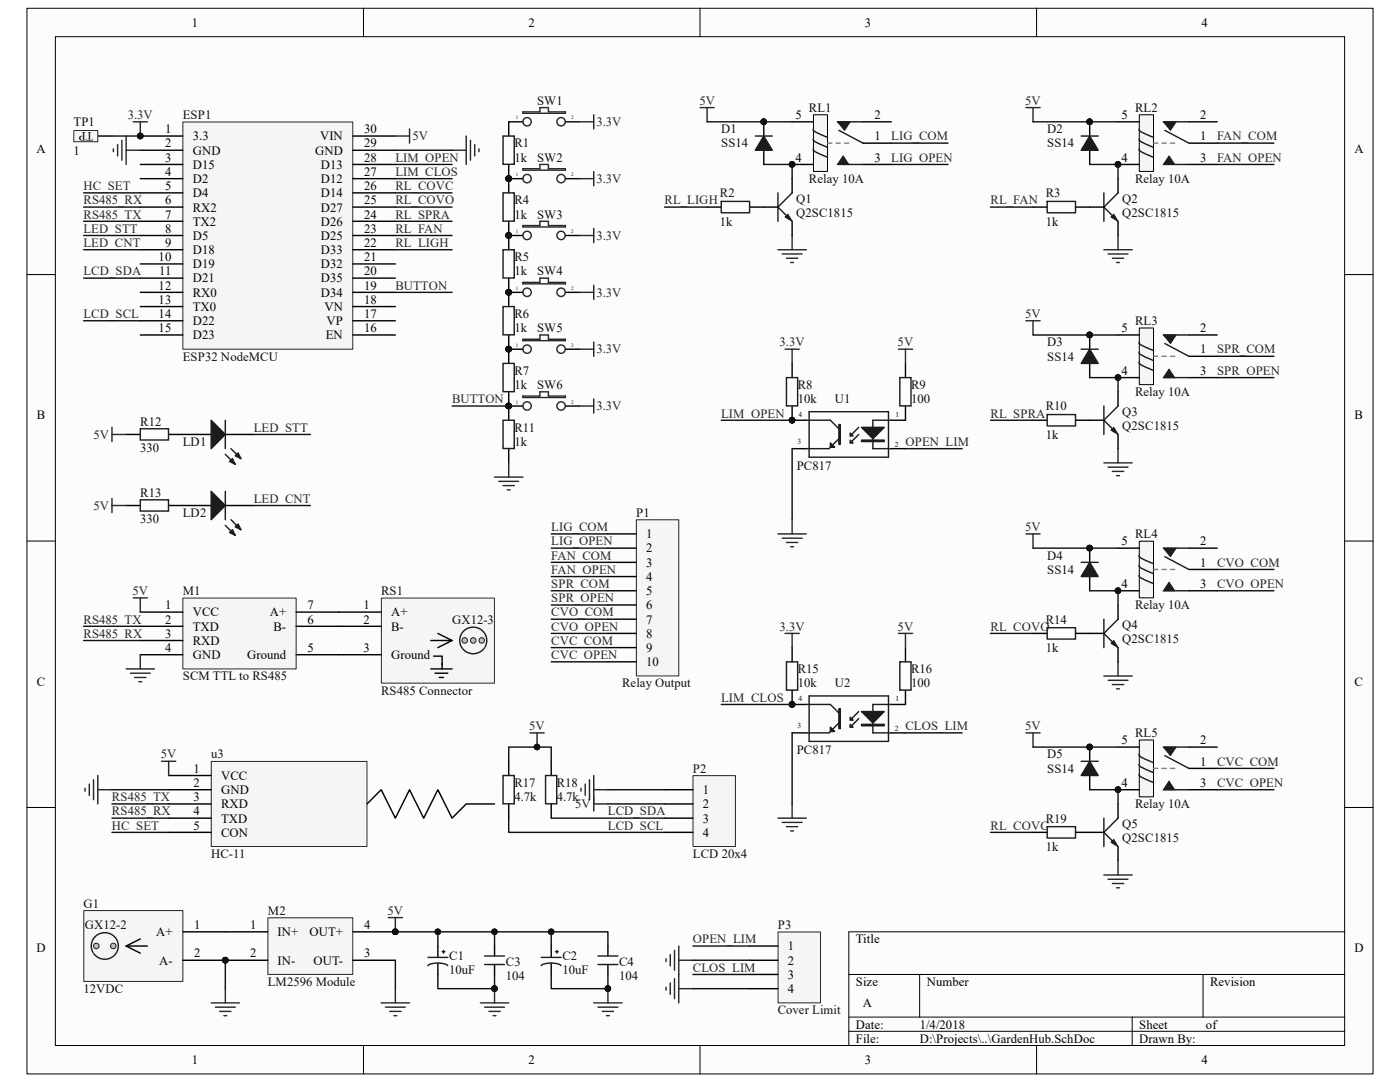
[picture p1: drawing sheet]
<svg xmlns="http://www.w3.org/2000/svg" width="279mm" height="216mm" viewBox="0 0 279 216" stroke-linecap="round" stroke-linejoin="round" font-family="sans-serif">
<path d="M5.4 1.7h268.6v212.6h-268.6z" fill="#fcfcfc"/>
<path d="M5.4 1.7h268.6v212.6h-268.6z" fill="none" stroke="#000" stroke-width=".2"/>
<path d="M11.1 7.4h257.3v201.2h-257.3z" fill="#fcfcfc"/>
<g fill="none" stroke="#000" stroke-width=".2">
<path d="M11 7.3h257.4v201.3h-257.4zM72.5 1.6v5.7M139.7 1.6v5.7M206.9 1.6v5.7M5.4 54.8h5.6M268.4 54.8h5.6M5.4 108h5.6M268.4 108h5.6M5.4 161.1h5.6M268.4 161.1h5.6M169.4 194.4h99M183.5 194.4v8.5"/>
<path d="M240.1 194.4v8.5M268.4 185.9h-99v22.7M72.5 208.6v5.7M139.7 208.6v5.7M169.4 202.9h99M169.4 205.8h99M206.9 208.6v5.7M226 202.9v5.7"/>
</g>
<path d="M36.5 24.4h33.9v45.3h-33.9z" fill="#f5f5f5"/>
<path d="M36.5 24.3h33.9v45.4h-33.9z" fill="none" stroke="#262626" stroke-width=".2"/>
<g fill="none" stroke="#000" stroke-width=".28">
<path d="M28 27.1h8.5M28 30h8.5M28 32.8h8.5M28 35.6h8.5M28 38.5h8.5M70.4 27.1h8.5M70.4 30h8.5M70.4 32.8h8.5M70.4 35.6h8.5M70.4 38.5h8.5M28 41.3h8.5M28 44.2h8.5"/>
<path d="M28 47h8.5M28 49.8h8.5M28 52.7h8.5M28 55.5h8.5M28 58.3h8.5M70.4 41.3h8.5M70.4 44.2h8.5M70.4 47h8.5M70.4 49.8h8.5M70.4 52.7h8.5M70.4 55.5h8.5M70.4 58.3h8.5"/>
<path d="M28 61.2h8.5M28 64h8.5M28 66.8h8.5M70.4 61.2h8.5M70.4 64h8.5M70.4 66.8h8.5"/>
</g>
<circle cx="28" cy="27.1" r=".55" fill="#0e0e0e" stroke="#0e0e0e" stroke-width=".2"/>
<path d="M53.5 183.2h16.9v11.2h-16.9z" fill="#f5f5f5"/>
<path d="M53.5 183.1h16.9v11.3h-16.9z" fill="none" stroke="#262626" stroke-width=".2"/>
<path d="M45 185.9h8.5M45 191.6h8.5M70.4 185.9h8.5M70.4 191.6h8.5" fill="none" stroke="#000" stroke-width=".28"/>
<g fill="#0e0e0e" stroke="#0e0e0e" stroke-width=".2">
<circle cx="45" cy="191.6" r=".55"/>
<circle cx="78.9" cy="185.9" r=".55"/>
</g>
<path d="M45 197.3v2.8M77.5 183.1h2.8M78.9 183.1v2.8M78.9 197.3v2.8M42.1 200.1h5.7M43 201h3.9M43.8 201.8h2.3M44.7 202.7h.5M76.1 200.1h5.6M76.9 201h4M77.8 201.8h2.2M78.6 202.7h.6" fill="none" stroke="#262626" stroke-width=".28"/>
<path d="M36.5 119.4h22.6v14.1h-22.6z" fill="#f5f5f5"/>
<path d="M36.5 119.3h22.6v14.2h-22.6z" fill="none" stroke="#262626" stroke-width=".2"/>
<path d="M28 122.1h8.5M28 125h8.5M28 127.8h8.5M28 130.6h8.5M59.1 122.1h8.5M59.1 125h8.5M59.1 130.6h8.5" fill="none" stroke="#000" stroke-width=".28"/>
<path d="M26.6 119.3h2.8M28 119.3v2.8M25.2 133.5h5.6M26 134.3h4M26.9 135.2h2.2M27.7 136h.6M28 130.6v2.9" fill="none" stroke="#262626" stroke-width=".28"/>
<path d="M42.2 152h31v16.9h-31z" fill="#f5f5f5"/>
<path d="M42.2 151.9h31v17h-31z" fill="none" stroke="#262626" stroke-width=".2"/>
<path d="M33.7 154.7h8.4M33.7 157.6h8.4M33.7 160.4h8.4M33.7 163.3h8.4M33.7 166.1h8.4M73.2 160.4l2.9-2.8 2.8 5.7 2.8-5.7 2.9 5.7 2.8-5.7 2.8 5.7 2.8-2.9h5.7" fill="none" stroke="#000" stroke-width=".28"/>
<path d="M17 157.3v.6M17.8 156.4v2.3M18.7 155.6v4M19.5 154.7v5.7M19.5 157.6h2.8M32.2 151.9h2.9M33.7 151.9v2.8" fill="none" stroke="#262626" stroke-width=".28"/>
<path d="M76.2 119.4h22.5v16.9h-22.5z" fill="#f5f5f5"/>
<path d="M76.1 119.3h22.6v17h-22.6z" fill="none" stroke="#262626" stroke-width=".2"/>
<path d="M67.6 122.1h8.5M67.6 125h8.5M67.6 130.6h8.5M86 133.5h4.2M86 127.8h4.2M86.8 134.3h2.6M87.4 126.4l2.8 1.4M87.7 135.2h.8M88.2 132.3v1.2M90.2 127.8l-2.8 1.4" fill="none" stroke="#000" stroke-width=".28"/>
<path d="M96.8 129.1a2.68 2.68 0 0 0-2.2-4 2.68 2.68 0 0 0-2.5 3.8 2.68 2.68 0 0 0 4.6 .4" fill="none" stroke="#1c1c1c" stroke-width=".28"/>
<g fill="#c0c0c0" stroke="#1c1c1c" stroke-width=".2">
<circle cx="94.4" cy="127.8" r=".55"/>
<circle cx="92.7" cy="127.8" r=".55"/>
<circle cx="96.1" cy="127.8" r=".55"/>
</g>
<path d="M86.5 130.9h1.7v1.7" fill="none" stroke="#000" stroke-width=".28"/>
<path d="M16.8 181.7h19.7v14.1h-19.7z" fill="#f5f5f5"/>
<path d="M16.7 181.7h19.8v14.1h-19.8z" fill="none" stroke="#262626" stroke-width=".2"/>
<path d="M25.2 188.8h4.2M25.2 188.8l2.8 1.4M28 187.4l-2.8 1.4M36.5 185.9h8.5M36.5 191.6h8.5" fill="none" stroke="#000" stroke-width=".28"/>
<circle cx="45" cy="191.6" r=".55" fill="#0e0e0e" stroke="#0e0e0e" stroke-width=".2"/>
<path d="M18.6 190.1a2.68 2.68 0 0 1 2.2-4.1 2.68 2.68 0 0 1 2.5 3.9 2.68 2.68 0 0 1-4.6 .4" fill="none" stroke="#1c1c1c" stroke-width=".28"/>
<g fill="#c0c0c0" stroke="#1c1c1c" stroke-width=".2">
<circle cx="22.6" cy="188.8" r=".55"/>
<circle cx="19.2" cy="188.8" r=".55"/>
</g>
<circle cx="45" cy="191.6" r=".55" fill="#0e0e0e" stroke="#0e0e0e" stroke-width=".2"/>
<path d="M36.5 86.7h5.6M45 86.7h5.6" fill="none" stroke="#000" stroke-width=".28"/>
<path d="M42.1 83.9l2.9 2.8-2.9 2.8z" fill="#1c1c1c"/>
<path d="M42.1 83.9l2.9 2.8-2.9 2.8zM45 90.7l1.9 1.9M46.1 89.5l2 2" fill="none" stroke="#1c1c1c" stroke-width=".28"/>
<path d="M47.5 90.4l.6 1.1-1.2-.6z" fill="#1c1c1c"/>
<path d="M47.5 90.4l.6 1.1-1.2-.6z" fill="none" stroke="#1c1c1c" stroke-width=".28"/>
<path d="M45.8 92.1l.6-.6 .5 1.1z" fill="#1c1c1c"/>
<path d="M28 85.6h5.6v2.2h-5.6zM45 83.9v5.6M45.8 92.1l.6-.6 .5 1.1z" fill="none" stroke="#1c1c1c" stroke-width=".28"/>
<path d="M25.2 86.7h2.8M33.7 86.7h2.8M36.5 100.9h5.6M45 100.9h5.6" fill="none" stroke="#000" stroke-width=".28"/>
<path d="M22.3 85.3v2.8M22.3 86.7h2.9" fill="none" stroke="#262626" stroke-width=".28"/>
<path d="M42.1 98l2.9 2.9-2.9 2.8z" fill="#1c1c1c"/>
<path d="M42.1 98l2.9 2.9-2.9 2.8zM45 104.8l1.9 2M46.1 103.7l2 2" fill="none" stroke="#1c1c1c" stroke-width=".28"/>
<path d="M47.5 104.6l.6 1.1-1.2-.6z" fill="#1c1c1c"/>
<path d="M46.9 105.1l.6-.5 .6 1.1z" fill="none" stroke="#1c1c1c" stroke-width=".28"/>
<path d="M45.8 106.3l.6-.6 .5 1.1z" fill="#1c1c1c"/>
<path d="M220.3 38.5v5.7M223.1 38.5l-2.8 2.8 2.3 2.3M209 40.2h5.6v2.3h-5.6zM28 99.7h5.6v2.3h-5.6zM45 98v5.7M45.8 106.3l.6-.6 .5 1.1z" fill="none" stroke="#1c1c1c" stroke-width=".28"/>
<path d="M206.2 41.3h2.8M214.6 41.3h2.9M25.2 100.9h2.8M33.7 100.9h2.8" fill="none" stroke="#000" stroke-width=".28"/>
<path d="M220.3 49.8h5.7M221.1 50.7h4M222 51.5h2.3M222.8 52.4h.6M223.1 47v2.8M22.3 99.5v2.8M22.3 100.9h2.9" fill="none" stroke="#262626" stroke-width=".28"/>
<path d="M222.3 42.7l.8 1.5-1.4-.9z" fill="#1c1c1c"/>
<path d="M221.7 43.3l.6-.6 .8 1.5z" fill="none" stroke="#1c1c1c" stroke-width=".2"/>
<path d="M217.5 24.3v2.8M217.5 30v2.8M223.1 35.6v2.9M217.5 41.3h2.8M223.1 44.2v2.8" fill="none" stroke="#000" stroke-width=".28"/>
<path d="M204.7 21.5h2.9M206.2 21.5v2.8" fill="none" stroke="#262626" stroke-width=".28"/>
<circle cx="217.5" cy="24.3" r=".55" fill="#0e0e0e" stroke="#0e0e0e" stroke-width=".2"/>
<path d="M217.5 27.1l1.7 2.9h-3.4z" fill="#1c1c1c"/>
<path d="M215.8 27.1h3.4M217.5 27.1l1.7 2.9h-3.4z" fill="none" stroke="#1c1c1c" stroke-width=".28"/>
<g fill="#0e0e0e" stroke="#0e0e0e" stroke-width=".2">
<circle cx="217.5" cy="24.3" r=".55"/>
<circle cx="223.1" cy="32.8" r=".55"/>
</g>
<path d="M223.1 24.3h4.3M223.1 32.8h4.3M237.3 28.6h5.6M237.3 24.3h5.6M237.3 32.8h5.6" fill="none" stroke="#000" stroke-width=".28"/>
<path d="M227.4 22.9h2.8v11.3h-2.8z" fill="#f5f5f5"/>
<path d="M227.4 22.9h2.8v11.3h-2.8z" fill="none" stroke="#000" stroke-width=".2"/>
<path d="M227.4 27.7v.1a.36 .36 0 0 0 .3 .5l2.5 1.1M227.4 29.7v.1a.36 .36 0 0 0 .3 .5l2.5 1.1M227.4 25.7v.1a.36 .36 0 0 0 .3 .5l2.5 1.1" fill="none" stroke="#1c1c1c" stroke-width=".28"/>
<path d="M232.2 24.3h2.5l-1.1 1.7z" fill="#1c1c1c"/>
<path d="M232.2 24.3h2.5l-1.1 1.7z" fill="none" stroke="#1c1c1c" stroke-width=".2"/>
<path d="M233.3 31.1l1.1 1.7h-2.2z" fill="#1c1c1c"/>
<path d="M233.3 31.1l1.1 1.7h-2.2z" fill="none" stroke="#1c1c1c" stroke-width=".2"/>
<path d="M232.2 32.8h5.1M232.2 24.3h5.1M232.5 26l4.8 2.6M209 82.7h5.6v2.3h-5.6zM220.3 81v5.7M223.1 81l-2.8 2.9 2.3 2.2" fill="none" stroke="#1c1c1c" stroke-width=".28"/>
<path d="M234.4 28.6h-4.2" fill="none" stroke="#808080" stroke-width=".28" stroke-dasharray=".8 .8"/>
<circle cx="223.1" cy="32.8" r=".55" fill="#0e0e0e" stroke="#0e0e0e" stroke-width=".2"/>
<path d="M206.2 83.9h2.8M214.6 83.9h2.9" fill="none" stroke="#000" stroke-width=".28"/>
<path d="M220.3 92.4h5.7M221.1 93.2h4M222 94.1h2.3M222.8 94.9h.6M223.1 89.5v2.9" fill="none" stroke="#262626" stroke-width=".28"/>
<path d="M222.3 85.3l.8 1.4-1.4-.9z" fill="#1c1c1c"/>
<path d="M222.3 85.3l.8 1.4-1.4-.9z" fill="none" stroke="#1c1c1c" stroke-width=".2"/>
<path d="M217.5 66.8v2.9M217.5 72.5v2.8M223.1 78.2v2.8M217.5 83.9h2.8M223.1 86.7v2.8" fill="none" stroke="#000" stroke-width=".28"/>
<path d="M204.7 64h2.9M206.2 64v2.8" fill="none" stroke="#262626" stroke-width=".28"/>
<circle cx="217.5" cy="66.8" r=".55" fill="#0e0e0e" stroke="#0e0e0e" stroke-width=".2"/>
<path d="M217.5 69.7l1.7 2.8h-3.4z" fill="#1c1c1c"/>
<path d="M215.8 69.7h3.4M217.5 69.7l1.7 2.8h-3.4z" fill="none" stroke="#1c1c1c" stroke-width=".28"/>
<g fill="#0e0e0e" stroke="#0e0e0e" stroke-width=".2">
<circle cx="217.5" cy="66.8" r=".55"/>
<circle cx="223.1" cy="75.3" r=".55"/>
</g>
<path d="M223.1 66.8h4.3M223.1 75.3h4.3M237.3 71.1h5.6M237.3 66.8h5.6M237.3 75.3h5.6" fill="none" stroke="#000" stroke-width=".28"/>
<path d="M227.4 65.5h2.8v11.3h-2.8z" fill="#f5f5f5"/>
<path d="M227.4 65.4h2.8v11.4h-2.8z" fill="none" stroke="#000" stroke-width=".2"/>
<path d="M227.4 70.2v.1a.36 .36 0 0 0 .3 .5l2.5 1.1M227.4 72.2v.1a.36 .36 0 0 0 .3 .5l2.5 1.1M227.4 68.3a.36 .36 0 0 0 .3 .5l2.5 1.2" fill="none" stroke="#1c1c1c" stroke-width=".28"/>
<path d="M232.2 66.8h2.5l-1.1 1.7z" fill="#1c1c1c"/>
<path d="M232.2 66.8h2.5l-1.1 1.7z" fill="none" stroke="#1c1c1c" stroke-width=".2"/>
<path d="M233.3 73.6l1.1 1.7h-2.2z" fill="#1c1c1c"/>
<path d="M233.3 73.6l1.1 1.7h-2.2z" fill="none" stroke="#1c1c1c" stroke-width=".2"/>
<path d="M232.2 75.3h5.1M232.2 66.8h5.1M232.5 68.5l4.8 2.6M209 125.3h5.6v2.2h-5.6zM220.3 123.6v5.6M223.1 123.6l-2.8 2.8 2.3 2.3" fill="none" stroke="#1c1c1c" stroke-width=".28"/>
<path d="M234.4 71.1h-4.2" fill="none" stroke="#808080" stroke-width=".28" stroke-dasharray=".8 .8"/>
<circle cx="223.1" cy="75.3" r=".55" fill="#0e0e0e" stroke="#0e0e0e" stroke-width=".2"/>
<path d="M206.2 126.4h2.8M214.6 126.4h2.9" fill="none" stroke="#000" stroke-width=".28"/>
<path d="M220.3 134.9h5.7M221.1 135.7h4M222 136.6h2.3M222.8 137.4h.6M223.1 132.1v2.8" fill="none" stroke="#262626" stroke-width=".28"/>
<path d="M221.7 128.4l.6-.6 .8 1.4z" fill="#1c1c1c"/>
<path d="M221.7 128.4l.6-.6 .8 1.4z" fill="none" stroke="#1c1c1c" stroke-width=".2"/>
<path d="M217.5 109.4v2.8M217.5 115v2.9M217.5 126.4h2.8M223.1 120.7v2.9M223.1 129.2v2.9" fill="none" stroke="#000" stroke-width=".28"/>
<path d="M204.7 106.5h2.9M206.2 106.5v2.9" fill="none" stroke="#262626" stroke-width=".28"/>
<circle cx="217.5" cy="109.4" r=".55" fill="#0e0e0e" stroke="#0e0e0e" stroke-width=".2"/>
<path d="M217.5 112.2l1.7 2.8h-3.4z" fill="#1c1c1c"/>
<path d="M215.8 112.2h3.4M217.5 112.2l1.7 2.8h-3.4z" fill="none" stroke="#1c1c1c" stroke-width=".28"/>
<g fill="#0e0e0e" stroke="#0e0e0e" stroke-width=".2">
<circle cx="217.5" cy="109.4" r=".55"/>
<circle cx="223.1" cy="117.9" r=".55"/>
</g>
<path d="M223.1 109.4h4.3M223.1 117.9h4.3M237.3 113.6h5.6M237.3 109.4h5.6M237.3 117.9h5.6" fill="none" stroke="#000" stroke-width=".28"/>
<path d="M227.4 108h2.8v11.3h-2.8z" fill="#f5f5f5"/>
<path d="M227.4 108h2.8v11.3h-2.8z" fill="none" stroke="#000" stroke-width=".2"/>
<path d="M227.4 112.8a.36 .36 0 0 0 .3 .5l2.5 1.2M227.4 114.8a.36 .36 0 0 0 .3 .5l2.5 1.2M227.4 110.8a.36 .36 0 0 0 .3 .6l2.5 1.1" fill="none" stroke="#1c1c1c" stroke-width=".28"/>
<path d="M232.2 109.4h2.5l-1.1 1.7z" fill="#1c1c1c"/>
<path d="M232.2 109.4h2.5l-1.1 1.7z" fill="none" stroke="#1c1c1c" stroke-width=".2"/>
<path d="M233.3 116.2l1.1 1.7h-2.2z" fill="#1c1c1c"/>
<path d="M233.3 116.2l1.1 1.7h-2.2z" fill="none" stroke="#1c1c1c" stroke-width=".2"/>
<path d="M232.2 117.9h5.1M232.2 109.4h5.1M232.5 111.1l4.8 2.5M209 165h5.6v2.2h-5.6zM220.3 163.3v5.6M223.1 163.3l-2.8 2.8 2.3 2.3" fill="none" stroke="#1c1c1c" stroke-width=".28"/>
<path d="M234.4 113.6h-4.2" fill="none" stroke="#808080" stroke-width=".28" stroke-dasharray=".8 .8"/>
<circle cx="223.1" cy="117.9" r=".55" fill="#0e0e0e" stroke="#0e0e0e" stroke-width=".2"/>
<path d="M206.2 166.1h2.8M214.6 166.1h2.9" fill="none" stroke="#000" stroke-width=".28"/>
<path d="M220.3 174.6h5.7M221.1 175.4h4M222 176.3h2.3M222.8 177.1h.6M223.1 171.8v2.8" fill="none" stroke="#262626" stroke-width=".28"/>
<path d="M222.3 167.5l.8 1.4-1.4-.8z" fill="#1c1c1c"/>
<path d="M221.7 168.1l.6-.6 .8 1.4z" fill="none" stroke="#1c1c1c" stroke-width=".2"/>
<path d="M217.5 149.1v2.8M217.5 154.7v2.9M217.5 166.1h2.8M223.1 160.4v2.9M223.1 168.9v2.9" fill="none" stroke="#000" stroke-width=".28"/>
<path d="M204.7 146.2h2.9M206.2 146.2v2.9" fill="none" stroke="#262626" stroke-width=".28"/>
<circle cx="217.5" cy="149.1" r=".55" fill="#0e0e0e" stroke="#0e0e0e" stroke-width=".2"/>
<path d="M217.5 151.9l1.7 2.8h-3.4z" fill="#1c1c1c"/>
<path d="M215.8 151.9h3.4M217.5 151.9l1.7 2.8h-3.4z" fill="none" stroke="#1c1c1c" stroke-width=".28"/>
<g fill="#0e0e0e" stroke="#0e0e0e" stroke-width=".2">
<circle cx="217.5" cy="149.1" r=".55"/>
<circle cx="223.1" cy="157.6" r=".55"/>
</g>
<path d="M223.1 149.1h4.3M223.1 157.6h4.3M237.3 153.3h5.6M237.3 149.1h5.6M237.3 157.6h5.6" fill="none" stroke="#000" stroke-width=".28"/>
<path d="M227.4 147.7h2.8v11.3h-2.8z" fill="#f5f5f5"/>
<path d="M227.4 147.7h2.8v11.3h-2.8z" fill="none" stroke="#000" stroke-width=".2"/>
<path d="M227.4 152.5a.36 .36 0 0 0 .3 .5l2.5 1.2M227.4 154.5a.36 .36 0 0 0 .3 .5l2.5 1.2M227.4 150.5a.36 .36 0 0 0 .3 .6l2.5 1.1" fill="none" stroke="#1c1c1c" stroke-width=".28"/>
<path d="M232.2 149.1h2.5l-1.1 1.7z" fill="#1c1c1c"/>
<path d="M232.2 149.1h2.5l-1.1 1.7z" fill="none" stroke="#1c1c1c" stroke-width=".2"/>
<path d="M233.3 155.9l1.1 1.7h-2.2z" fill="#1c1c1c"/>
<path d="M233.3 155.9l1.1 1.7h-2.2z" fill="none" stroke="#1c1c1c" stroke-width=".2"/>
<path d="M155.3 38.5v5.7M158.1 38.5l-2.8 2.8 2.2 2.3M143.9 40.2h5.7v2.3h-5.7zM232.2 157.6h5.1M232.2 149.1h5.1M232.5 150.8l4.8 2.5" fill="none" stroke="#1c1c1c" stroke-width=".28"/>
<path d="M234.4 153.3h-4.2" fill="none" stroke="#808080" stroke-width=".28" stroke-dasharray=".8 .8"/>
<circle cx="223.1" cy="157.6" r=".55" fill="#0e0e0e" stroke="#0e0e0e" stroke-width=".2"/>
<path d="M141.1 41.3h2.8M149.6 41.3h2.8" fill="none" stroke="#000" stroke-width=".28"/>
<path d="M155.3 49.8h5.6M156.1 50.7h4M157 51.5h2.2M157.8 52.4h.6M158.1 47v2.8" fill="none" stroke="#262626" stroke-width=".28"/>
<path d="M157.2 42.7l.9 1.5-1.4-.9z" fill="#1c1c1c"/>
<path d="M156.7 43.3l.5-.6 .9 1.5z" fill="none" stroke="#1c1c1c" stroke-width=".2"/>
<path d="M152.4 24.3v2.8M152.4 30v2.8M158.1 35.6v2.9M152.4 41.3h2.9M158.1 44.2v2.8" fill="none" stroke="#000" stroke-width=".28"/>
<path d="M139.7 21.5h2.8M141.1 21.5v2.8" fill="none" stroke="#262626" stroke-width=".28"/>
<circle cx="152.4" cy="24.3" r=".55" fill="#0e0e0e" stroke="#0e0e0e" stroke-width=".2"/>
<path d="M152.4 27.1l1.7 2.9h-3.4z" fill="#1c1c1c"/>
<path d="M150.7 27.1h3.4M152.4 27.1l1.7 2.9h-3.4z" fill="none" stroke="#1c1c1c" stroke-width=".28"/>
<g fill="#0e0e0e" stroke="#0e0e0e" stroke-width=".2">
<circle cx="152.4" cy="24.3" r=".55"/>
<circle cx="158.1" cy="32.8" r=".55"/>
</g>
<path d="M158.1 24.3h4.2M158.1 32.8h4.2M172.2 28.6h5.7M172.2 24.3h5.7M172.2 32.8h5.7" fill="none" stroke="#000" stroke-width=".28"/>
<path d="M162.4 22.9h2.7v11.3h-2.7z" fill="#f5f5f5"/>
<path d="M162.3 22.9h2.8v11.3h-2.8z" fill="none" stroke="#000" stroke-width=".2"/>
<path d="M162.3 27.7v.1a.36 .36 0 0 0 .4 .5l2.5 1.1M162.3 29.7v.1a.36 .36 0 0 0 .4 .5l2.5 1.1M162.3 25.7v.1a.36 .36 0 0 0 .4 .5l2.5 1.1" fill="none" stroke="#1c1c1c" stroke-width=".28"/>
<path d="M167.1 24.3h2.6l-1.2 1.7z" fill="#1c1c1c"/>
<path d="M167.1 24.3h2.6l-1.2 1.7z" fill="none" stroke="#1c1c1c" stroke-width=".2"/>
<path d="M168.3 31.1l1.1 1.7h-2.3z" fill="#1c1c1c"/>
<path d="M168.3 31.1l1.1 1.7h-2.3z" fill="none" stroke="#1c1c1c" stroke-width=".2"/>
<path d="M167.1 32.8h5.1M167.1 24.3h5.1M167.4 26l4.8 2.6M160.9 83.9h4.8l1.7 1.7M161.5 82.2h15.8v9h-15.8zM167.4 87.5l-2 2h-4.5M171.4 85.3l-1.7 1.7M171.4 86.7l-1.7 1.7M177.9 83.9h-3.7v5.6h3.7" fill="none" stroke="#1c1c1c" stroke-width=".28"/>
<path d="M169.4 28.6h-4.2" fill="none" stroke="#808080" stroke-width=".28" stroke-dasharray=".8 .8"/>
<g fill="#0e0e0e" stroke="#0e0e0e" stroke-width=".2">
<circle cx="158.1" cy="32.8" r=".55"/>
<circle cx="158.1" cy="83.8" r=".55"/>
</g>
<path d="M158.1 83.9h2.8M158.1 89.5h2.8M177.9 83.9h2.8M177.9 89.5h2.8" fill="none" stroke="#000" stroke-width=".28"/>
<path d="M171.9 85.3h4.6l-2.3 2.2z" fill="#1c1c1c"/>
<path d="M171.9 88h4.6M171.9 85.3h4.6l-2.3 2.2zM171.9 87.8h4.6v.3h-4.6z" fill="none" stroke="#1c1c1c" stroke-width=".28"/>
<path d="M169.7 87.8l.5 .6h-.5z" fill="#1c1c1c"/>
<path d="M169.7 87.8l.5 .6h-.5z" fill="none" stroke="#1c1c1c" stroke-width=".28"/>
<path d="M169.7 86.4l.5 .6h-.5z" fill="#1c1c1c"/>
<path d="M167.4 84.7h.3v4h-.3zM167.6 84.7v4M169.7 86.4l.5 .6h-.5z" fill="none" stroke="#1c1c1c" stroke-width=".28"/>
<path d="M165.7 88.4l.9 .8h-.9z" fill="#1c1c1c"/>
<path d="M157 75.3h2.2v5.7h-2.2zM179.6 75.3h2.2v5.7h-2.2zM165.7 88.4l.9 .8h-.9zM161.5 138.9h15.8v9h-15.8zM160.9 140.6h4.8l1.7 1.7M167.4 144.3l-2 1.9h-4.5M171.4 142l-1.7 1.7M171.4 143.4l-1.7 1.7M177.9 140.6h-3.7v5.6h3.7" fill="none" stroke="#1c1c1c" stroke-width=".28"/>
<g fill="#0e0e0e" stroke="#0e0e0e" stroke-width=".2">
<circle cx="158.1" cy="83.8" r=".55"/>
<circle cx="158.1" cy="140.6" r=".55"/>
</g>
<path d="M158.1 72.5v2.8M180.7 72.5v2.8M158.1 81v2.9M180.7 81v2.9M158.1 140.6h2.8M158.1 146.2h2.8M177.9 140.6h2.8M177.9 146.2h2.8" fill="none" stroke="#000" stroke-width=".28"/>
<path d="M179.3 69.7h2.8M180.7 69.7v2.8M155.3 106.5h5.6M156.1 107.4h4M157 108.2h2.2M157.8 109.1h.6M158.1 103.7v2.8M132.9 197v.6M133.8 196.1v2.3M134.6 195.3v4M135.5 194.4v5.7M135.5 197.3h2.8" fill="none" stroke="#262626" stroke-width=".28"/>
<path d="M171.9 142h4.6l-2.3 2.3z" fill="#1c1c1c"/>
<path d="M171.9 144.7h4.6M171.9 142h4.6l-2.3 2.3zM171.9 144.5h4.6v.3h-4.6z" fill="none" stroke="#1c1c1c" stroke-width=".28"/>
<path d="M169.7 144.5l.5 .6h-.5z" fill="#1c1c1c"/>
<path d="M169.7 144.5l.5 .6h-.5z" fill="none" stroke="#1c1c1c" stroke-width=".28"/>
<path d="M169.7 143.1l.5 .6h-.5z" fill="#1c1c1c"/>
<path d="M167.4 141.4h.3v4h-.3zM167.6 141.4v4M169.7 143.1l.5 .6h-.5z" fill="none" stroke="#1c1c1c" stroke-width=".28"/>
<path d="M165.7 145.1l.9 .9h-.9z" fill="#1c1c1c"/>
<path d="M157 132.1h2.2v5.6h-2.2zM179.6 132.1h2.2v5.6h-2.2zM165.7 145.1l.9 .9h-.9z" fill="none" stroke="#1c1c1c" stroke-width=".28"/>
<circle cx="158.1" cy="140.6" r=".55" fill="#0e0e0e" stroke="#0e0e0e" stroke-width=".2"/>
<path d="M158.1 129.2v2.9M158.1 137.7v2.9M180.7 129.2v2.9M180.7 137.7v2.9" fill="none" stroke="#000" stroke-width=".28"/>
<g fill="none" stroke="#262626" stroke-width=".28">
<path d="M78.9 27.1h2.8M81.7 25.7v2.9M90.2 30h2.8M93 27.1v5.7M93.9 28v4M94.7 28.8v2.3M95.6 29.7v.6M179.3 126.4h2.8M180.7 126.4v2.8M155.3 163.3h5.6M156.1 164.1h4M157 165h2.2"/>
<path d="M157.8 165.8h.6M158.1 160.4v2.9M132.9 191.3v.6M133.8 190.5v2.2M134.6 189.6v4M135.5 188.8v5.6M135.5 191.6h2.8"/>
</g>
<path d="M138.3 154.8h8.5v14.1h-8.5z" fill="#f5f5f5"/>
<path d="M138.3 154.8h8.5v14.1h-8.5z" fill="none" stroke="#262626" stroke-width=".2"/>
<path d="M132.6 157.6h5.7M132.6 160.4h5.7M132.6 163.3h5.7M132.6 166.1h5.7M87.4 188.8v2.2M87.4 192.2v2.2M98.7 188.8v2M98.7 192.5v1.9M110 188.8v2.2M110 192.2v2.2M121.3 188.8v2M121.3 192.5v1.9" fill="none" stroke="#000" stroke-width=".28"/>
<g fill="none" stroke="#262626" stroke-width=".28">
<path d="M22.6 29.7v.6M23.5 28.8v2.3M24.3 28v4M25.2 27.1v5.7M25.2 30h2.8M115.9 157.3v.6M116.8 156.4v2.3M117.6 155.6v4M118.5 154.7v7.1M118.5 157.6h2.8M118.5 160.4h2.8M98.7 197.3v2.8"/>
<path d="M121.3 197.3v2.8M95.9 200.1h5.6M96.7 201h4M97.6 201.8h2.2M98.4 202.7h.6M118.5 200.1h5.7M119.3 201h4M120.2 201.8h2.3M121 202.7h.6"/>
</g>
<g fill="#0e0e0e" stroke="#0e0e0e" stroke-width=".2">
<circle cx="98.7" cy="197.3" r=".55"/>
<circle cx="121.3" cy="197.3" r=".55"/>
</g>
<path d="M85.4 191h4M88.2 189.9h.6M88.5 189.6v.6M89.3 192.7a4.1 4.1 0 0 0-3.8-.2l-.1 .2M96.7 192.5h4M96.7 190.8h4M108 191h4M110.9 189.9h.5M111.1 189.6v.6M112 192.7a4.1 4.1 0 0 0-3.9-.2l-.1 .2M119.3 192.5h4M119.3 190.8h4" fill="none" stroke="#1c1c1c" stroke-width=".28"/>
<path d="M127 103.8h8.5v31.1h-8.5z" fill="#f5f5f5"/>
<path d="M127 103.7h8.5v31.2h-8.5z" fill="none" stroke="#262626" stroke-width=".2"/>
<path d="M121.3 106.5h5.7M121.3 109.4h5.7M121.3 112.2h5.7M121.3 115h5.7M121.3 117.9h5.7M121.3 120.7h5.7M121.3 123.6h5.7M121.3 126.4h5.7M121.3 129.2h5.7M121.3 132.1h5.7" fill="none" stroke="#000" stroke-width=".28"/>
<path d="M155.3 186h8.4v14.1h-8.4z" fill="#f5f5f5"/>
<path d="M155.3 186h8.4v14.1h-8.4z" fill="none" stroke="#262626" stroke-width=".2"/>
<g fill="none" stroke="#000" stroke-width=".28">
<path d="M19.5 27.1h2.8M101.5 32.8v5.7M101.5 35.6h2.9M104.4 24.3h-2.9v2.8M112.8 35.6h2.9M112.8 24.3h2.9M101.5 44.2v5.6M101.5 55.5v5.7M101.5 58.3h2.9M101.5 47h2.9M112.8 58.3h2.9M112.8 47h2.9"/>
<path d="M101.5 66.8v5.7M101.5 78.2v5.7M101.5 69.7h2.9M112.8 69.7h2.9M101.5 89.5v2.9M101.5 81h2.9M112.8 81h2.9M101.5 151.9v2.8M110 151.9v2.8M101.5 160.4v2.9M110 160.4v2.9M149.6 188.8h5.7"/>
<path d="M149.6 191.6h5.7M149.6 194.4h5.7M149.6 197.3h5.7"/>
</g>
<path d="M100.4 38.5h2.2v5.6h-2.2zM100.4 27.1h2.2v5.7h-2.2zM100.4 49.8h2.2v5.7h-2.2zM100.4 72.5h2.2v5.7h-2.2zM100.4 61.2h2.2v5.6h-2.2zM100.4 83.9h2.2v5.6h-2.2zM100.4 154.7h2.2v5.7h-2.2zM108.9 154.7h2.2v5.7h-2.2z" fill="none" stroke="#1c1c1c" stroke-width=".28"/>
<g fill="none" stroke="#262626" stroke-width=".28">
<path d="M26.6 24.3h2.8M28 24.3v2.8M104.4 22.3h3.3v-.8h1.7v.8h3.4v.3h-8.4zM104.4 33.7h3.3v-.9h1.7v.9h3.4v.2h-8.4zM115.7 24.3h2.8M115.7 35.6h2.8M118.5 22.9v2.8M118.5 34.2v2.9M104.4 45h3.3v-.8h1.7v.8h3.4v.3h-8.4zM104.4 56.4h3.3v-.9h1.7v.9h3.4v.2h-8.4zM115.7 58.3h2.8M115.7 47h2.8"/>
<path d="M118.5 45.6v2.8M118.5 56.9v2.9M104.4 79h3.3v-.8h1.7v.8h3.4v.3h-8.4zM104.4 67.7h3.3v-.9h1.7v.9h3.4v.3h-8.4zM115.7 69.7h2.8M118.5 68.3v2.8M118.5 79.6v2.8M156.7 69.7h2.8M158.1 69.7v2.8M98.7 95.2h5.7M99.5 96h4M100.4 96.9h2.3"/>
<path d="M101.2 97.8h.6M101.5 92.4v2.8M115.7 81h2.8M156.7 126.4h2.8M158.1 126.4v2.8M105.8 146.2h2.8M107.2 146.2v2.9"/>
<circle cx="105.2" cy="35.6" r=".84"/>
<circle cx="105.2" cy="24.3" r=".84"/>
<circle cx="112" cy="35.6" r=".84"/>
<circle cx="112" cy="24.3" r=".84"/>
<circle cx="105.2" cy="58.3" r=".84"/>
<circle cx="105.2" cy="47" r=".84"/>
<circle cx="112" cy="58.3" r=".84"/>
<circle cx="112" cy="47" r=".84"/>
<circle cx="105.2" cy="69.7" r=".84"/>
<circle cx="112" cy="69.7" r=".84"/>
<circle cx="105.2" cy="81" r=".84"/>
<circle cx="112" cy="81" r=".84"/>
</g>
<g fill="#0e0e0e" stroke="#0e0e0e" stroke-width=".2">
<circle cx="107.2" cy="149.1" r=".55"/>
<circle cx="101.5" cy="81" r=".55"/>
<circle cx="101.5" cy="69.7" r=".55"/>
<circle cx="101.5" cy="58.3" r=".55"/>
<circle cx="101.5" cy="47" r=".55"/>
<circle cx="101.5" cy="35.6" r=".55"/>
<circle cx="28" cy="27.1" r=".55"/>
</g>
<path d="M14.8 26.1h4.7v2.2h-4.7z" fill="#f5f5f5"/>
<path d="M14.7 26h4.8v2.3h-4.8z" fill="none" stroke="#262626" stroke-width=".2"/>
<g fill="none" stroke="#0e0e0e" stroke-width=".28">
<path d="M16.7 38.5h11.3M22.3 27.1h5.7M78.9 32.8h11.3M78.9 38.5h11.3M78.9 35.6h11.3M78.9 30h11.3M141.1 24.3h17M152.4 32.8h5.7v2.8M177.9 28.6h11.3M177.9 32.8h11.3M206.2 24.3h16.9M217.5 32.8h5.6v2.8"/>
<path d="M242.9 28.6h11.3M242.9 32.8h11.3M16.7 41.3h11.3M16.7 44.2h11.3M16.7 49.8h11.3M16.7 47h11.3M16.7 55.5h11.3M78.9 41.3h11.3M78.9 44.2h11.3M78.9 49.8h11.3M78.9 47h11.3M78.9 58.3h11.3"/>
<path d="M132.6 41.3h8.5M197.7 41.3h8.5M16.7 64h11.3M206.2 66.8h16.9M217.5 75.3h5.6v2.9M242.9 71.1h11.3M242.9 75.3h11.3M50.6 86.7h11.3M90.2 81h11.3M143.9 83.9h14.2M158.1 89.5v14.2M180.7 89.5h11.3"/>
<path d="M197.7 83.9h8.5M50.6 100.9h11.3M110 109.4h11.3M110 117.9h11.3M110 106.5h11.3M110 112.2h11.3M110 115h11.3M206.2 109.4h16.9M217.5 117.9h5.6v2.8M242.9 113.6h11.3M242.9 117.9h11.3M16.7 125h11.3"/>
<path d="M16.7 127.8h11.3M110 126.4h11.3M110 120.7h11.3M110 123.6h11.3M110 129.2h11.3M110 132.1h11.3M197.7 126.4h8.5M22.3 157.6h11.4M101.5 151.9v-2.8h8.5v2.8M121.3 157.6h11.3M143.9 140.6h14.2M158.1 146.2v14.2"/>
<path d="M180.7 146.2h11.3M206.2 149.1h16.9M217.5 157.6h5.6v2.8M242.9 157.6h11.3M242.9 153.3h11.3M22.3 160.4h11.4M22.3 163.3h11.4M22.3 166.1h11.4M101.5 163.3v2.8h31.1M110 163.3h22.6M121.3 160.4h11.3M197.7 166.1h8.5"/>
<path d="M45 191.6v5.7M78.9 185.9h42.4v2.9M78.9 191.6v5.7M87.4 194.4v2.9h11.3v-2.9M87.4 185.9v2.9M98.7 185.9v2.9M110 194.4v2.9h11.3v-2.9M110 185.9v2.9M138.3 197.3h11.3M138.3 194.4h11.3M138.3 188.8h11.3M138.3 191.6h11.3"/>
</g>
<g fill="#0e0e0e" stroke="#0e0e0e" stroke-width=".2">
<circle cx="45" cy="191.6" r=".55"/>
<circle cx="217.5" cy="24.3" r=".55"/>
<circle cx="223.1" cy="32.8" r=".55"/>
<circle cx="217.5" cy="66.8" r=".55"/>
<circle cx="223.1" cy="75.3" r=".55"/>
<circle cx="217.5" cy="109.4" r=".55"/>
<circle cx="223.1" cy="117.9" r=".55"/>
<circle cx="217.5" cy="149.1" r=".55"/>
<circle cx="223.1" cy="157.6" r=".55"/>
<circle cx="152.4" cy="24.3" r=".55"/>
<circle cx="158.1" cy="32.8" r=".55"/>
<circle cx="158.1" cy="83.8" r=".55"/>
<circle cx="158.1" cy="140.6" r=".55"/>
<circle cx="98.7" cy="197.3" r=".55"/>
<circle cx="98.7" cy="185.9" r=".55"/>
<circle cx="121.3" cy="197.3" r=".55"/>
<circle cx="110" cy="185.9" r=".55"/>
<circle cx="87.4" cy="185.9" r=".55"/>
<circle cx="78.9" cy="185.9" r=".55"/>
<circle cx="107.2" cy="149.1" r=".55"/>
<circle cx="101.5" cy="81" r=".55"/>
<circle cx="28" cy="27.1" r=".55"/>
</g>
<g font-size="2.5">
<text x="38.3" y="5.3">1</text>
<text x="105.5" y="5.3">2</text>
<text x="172.6" y="5.3">3</text>
<text x="239.8" y="5.3">4</text>
<text x="158.8" y="23.7">5</text>
<text x="174.5" y="23.7">2</text>
<text x="223.8" y="23.7">5</text>
<text x="239.5" y="23.7">2</text>
<text x="32.9" y="26.6">1</text>
<text x="32.9" y="29.4">2</text>
<text x="38.5" y="28">3.3</text>
<text x="63.9" y="28">VIN</text>
<text x="72.7" y="29.4">29</text>
<text x="72.7" y="26.6">30</text>
<text x="174.5" y="28">1</text>
<text x="239.5" y="28">1</text>
<text x="7.3" y="30.5">A</text>
<text x="32.9" y="32.3">3</text>
<text x="32.9" y="35.1">4</text>
<text x="38.5" y="30.9">GND</text>
<text x="38.5" y="33.7">D15</text>
<text x="62.9" y="30.9">GND</text>
<text x="64" y="33.7">D13</text>
<text x="72.7" y="35.1">27</text>
<text x="72.7" y="32.3">28</text>
<text x="158.8" y="32.3">4</text>
<text x="174.5" y="32.3">3</text>
<text x="223.8" y="32.3">4</text>
<text x="239.5" y="32.3">3</text>
<text x="270.3" y="30.5">A</text>
<text x="32.9" y="37.9">5</text>
<text x="32.9" y="40.8">6</text>
<text x="38.5" y="36.5">D2</text>
<text x="38.5" y="39.4">D4</text>
<text x="64" y="39.4">D14</text>
<text x="64" y="36.5">D12</text>
<text x="72.7" y="40.8">25</text>
<text x="72.7" y="37.9">26</text>
<text x="32.9" y="43.6">7</text>
<text x="32.9" y="46.4">8</text>
<text x="38.5" y="42.2">RX2</text>
<text x="38.5" y="45">TX2</text>
<text x="38.5" y="47.8">D5</text>
<text x="64" y="47.8">D25</text>
<text x="64" y="45">D26</text>
<text x="64" y="42.2">D27</text>
<text x="72.7" y="46.4">23</text>
<text x="72.7" y="43.6">24</text>
<text x="31.7" y="52.1">10</text>
<text x="32.9" y="49.3">9</text>
<text x="38.5" y="50.7">D18</text>
<text x="38.5" y="53.5">D19</text>
<text x="64" y="53.5">D32</text>
<text x="64" y="50.7">D33</text>
<text x="72.7" y="52.1">21</text>
<text x="72.7" y="49.3">22</text>
<text x="31.7" y="57.8">12</text>
<text x="31.7" y="54.9">11</text>
<text x="38.5" y="56.3">D21</text>
<text x="38.5" y="59.2">RX0</text>
<text x="64" y="59.2">D34</text>
<text x="64" y="56.3">D35</text>
<text x="72.7" y="57.8">19</text>
<text x="72.7" y="54.9">20</text>
<text x="31.7" y="60.6">13</text>
<text x="31.7" y="63.5">14</text>
<text x="38.5" y="62">TX0</text>
<text x="38.5" y="64.9">D22</text>
<text x="64.8" y="62">VN</text>
<text x="65.2" y="64.9">VP</text>
<text x="72.7" y="63.5">17</text>
<text x="72.7" y="60.6">18</text>
<text x="31.7" y="66.3">15</text>
<text x="38.5" y="67.7">D23</text>
<text x="65" y="67.7">EN</text>
<text x="72.7" y="66.3">16</text>
<text x="223.8" y="66.3">5</text>
<text x="239.5" y="70.5">1</text>
<text x="239.5" y="66.3">2</text>
<text x="223.8" y="74.8">4</text>
<text x="239.5" y="74.8">3</text>
<text x="7.4" y="83.6">B</text>
<text x="270.3" y="83.6">B</text>
<text x="128.9" y="107.4">1</text>
<text x="128.9" y="110.2">2</text>
<text x="128.9" y="113.1">3</text>
<text x="223.8" y="108.8">5</text>
<text x="239.5" y="113.1">1</text>
<text x="239.5" y="108.8">2</text>
<text x="128.9" y="115.9">4</text>
<text x="128.9" y="118.7">5</text>
<text x="223.8" y="117.3">4</text>
<text x="239.5" y="117.3">3</text>
<text x="32.9" y="121.6">1</text>
<text x="32.9" y="124.4">2</text>
<text x="38.5" y="123">VCC</text>
<text x="38.5" y="125.8">TXD</text>
<text x="53.8" y="123">A+</text>
<text x="54.6" y="125.8">B-</text>
<text x="61.4" y="124.4">6</text>
<text x="61.4" y="121.6">7</text>
<text x="72.5" y="121.6">1</text>
<text x="72.5" y="124.4">2</text>
<text x="78.1" y="123">A+</text>
<text x="78.1" y="125.8">B-</text>
<text x="128.9" y="121.6">6</text>
<text x="128.9" y="124.4">7</text>
<text x="32.9" y="127.3">3</text>
<text x="32.9" y="130.1">4</text>
<text x="38.5" y="128.7">RXD</text>
<text x="38.5" y="131.5">GND</text>
<text x="49.3" y="131.5">Ground</text>
<text x="61.4" y="130.1">5</text>
<text x="72.5" y="130.1">3</text>
<text x="78.1" y="131.5">Ground</text>
<text x="128.9" y="127.3">8</text>
<text x="128.9" y="130.1">9</text>
<text x="7.4" y="136.8">C</text>
<text x="128.9" y="132.9">10</text>
<text x="270.3" y="136.8">C</text>
<text x="223.8" y="148.5">5</text>
<text x="239.5" y="148.5">2</text>
<text x="38.6" y="154.2">1</text>
<text x="44.1" y="155.6">VCC</text>
<text x="239.5" y="152.8">1</text>
<text x="38.6" y="157">2</text>
<text x="38.6" y="159.8">3</text>
<text x="44.1" y="158.5">GND</text>
<text x="44.1" y="161.3">RXD</text>
<text x="140.2" y="158.5">1</text>
<text x="140.2" y="161.3">2</text>
<text x="223.8" y="157">4</text>
<text x="239.5" y="157">3</text>
<text x="38.6" y="162.7">4</text>
<text x="38.6" y="165.5">5</text>
<text x="44.1" y="164.1">TXD</text>
<text x="44.1" y="167">CON</text>
<text x="140.2" y="164.1">3</text>
<text x="140.2" y="167">4</text>
<text x="38.7" y="185.4">1</text>
<text x="49.9" y="185.4">1</text>
<text x="72.7" y="185.4">4</text>
<text x="7.3" y="190">D</text>
<text x="31.2" y="186.8">A+</text>
<text x="38.7" y="191.1">2</text>
<text x="49.9" y="191.1">2</text>
<text x="55.4" y="186.8">IN+</text>
<text x="61.8" y="186.8">OUT+</text>
<text x="72.7" y="191.1">3</text>
<text x="157.2" y="189.7">1</text>
<text x="170.8" y="188.2">Title</text>
<text x="270.3" y="190">D</text>
<text x="31.8" y="192.5">A-</text>
<text x="55.4" y="192.5">IN-</text>
<text x="62.6" y="192.5">OUT-</text>
<text x="157.2" y="192.5">2</text>
<text x="157.2" y="195.3">3</text>
<text x="170.8" y="196.7">Size</text>
<text x="184.9" y="196.7">Number</text>
<text x="241.5" y="196.7">Revision</text>
<text x="157.2" y="198.2">4</text>
<text x="172.2" y="201">A</text>
<text x="170.8" y="205.2">Date:</text>
<text x="170.8" y="208.1">File:</text>
<text x="183.5" y="205.2">1/4/2018</text>
<text x="183.5" y="208.1">D:\Projects\..\GardenHub.SchDoc</text>
<text x="227.4" y="205.2">Sheet</text>
<text x="227.4" y="208.1">Drawn By:</text>
<text x="240.7" y="205.2">of</text>
<text x="38.3" y="212.3">1</text>
<text x="105.5" y="212.3">2</text>
<text x="172.6" y="212.3">3</text>
<text x="239.8" y="212.3">4</text>
</g>
<g font-size="2.5" fill="#262626">
<text x="25.5" y="23.7">3.3V</text>
<text x="139.6" y="20.9">5V</text>
<text x="204.6" y="20.9">5V</text>
<text x="82.3" y="28">5V</text>
<text x="119" y="25.2">3.3V</text>
<text x="177.9" y="28">LIG_COM</text>
<text x="242.9" y="28">FAN_COM</text>
<text x="78.9" y="32.3">LIM_OPEN</text>
<text x="78.9" y="35.1">LIM_CLOS</text>
<text x="177.9" y="32.3">LIG_OPEN</text>
<text x="242.9" y="32.3">FAN_OPEN</text>
<text x="16.7" y="40.8">RS485_RX</text>
<text x="16.7" y="37.9">HC_SET</text>
<text x="78.9" y="40.8">RL_COVO</text>
<text x="78.9" y="37.9">RL_COVC</text>
<text x="119" y="36.5">3.3V</text>
<text x="132.6" y="40.8">RL_LIGH</text>
<text x="197.7" y="40.8">RL_FAN</text>
<text x="16.7" y="43.6">RS485_TX</text>
<text x="16.7" y="46.4">LED_STT</text>
<text x="78.9" y="46.4">RL_FAN</text>
<text x="78.9" y="43.6">RL_SPRA</text>
<text x="119" y="47.8">3.3V</text>
<text x="16.7" y="49.3">LED_CNT</text>
<text x="78.9" y="49.3">RL_LIGH</text>
<text x="16.7" y="54.9">LCD_SDA</text>
<text x="78.9" y="57.8">BUTTON</text>
<text x="119" y="59.2">3.3V</text>
<text x="16.7" y="63.5">LCD_SCL</text>
<text x="204.6" y="63.5">5V</text>
<text x="119" y="70.5">3.3V</text>
<text x="155.6" y="69.1">3.3V</text>
<text x="179.1" y="69.1">5V</text>
<text x="242.9" y="70.5">SPR_COM</text>
<text x="242.9" y="74.8">SPR_OPEN</text>
<text x="90.2" y="80.5">BUTTON</text>
<text x="119" y="81.9">3.3V</text>
<text x="143.9" y="83.3">LIM_OPEN</text>
<text x="197.7" y="83.3">RL_SPRA</text>
<text x="18.7" y="87.5">5V</text>
<text x="50.6" y="86.1">LED_STT</text>
<text x="180.7" y="89">OPEN_LIM</text>
<text x="18.7" y="101.7">5V</text>
<text x="50.6" y="100.3">LED_CNT</text>
<text x="110" y="106">LIG_COM</text>
<text x="204.6" y="106">5V</text>
<text x="110" y="108.8">LIG_OPEN</text>
<text x="110" y="111.7">FAN_COM</text>
<text x="242.9" y="113.1">CVO_COM</text>
<text x="26.5" y="118.7">5V</text>
<text x="110" y="114.5">FAN_OPEN</text>
<text x="110" y="117.3">SPR_COM</text>
<text x="242.9" y="117.3">CVO_OPEN</text>
<text x="16.7" y="124.4">RS485_TX</text>
<text x="110" y="120.2">SPR_OPEN</text>
<text x="110" y="123">CVO_COM</text>
<text x="110" y="125.8">CVO_OPEN</text>
<text x="155.6" y="125.8">3.3V</text>
<text x="179.1" y="125.8">5V</text>
<text x="197.7" y="125.8">RL_COVO</text>
<text x="16.7" y="127.3">RS485_RX</text>
<text x="110" y="128.7">CVC_COM</text>
<text x="110" y="131.5">CVC_OPEN</text>
<text x="143.9" y="140">LIM_CLOS</text>
<text x="105.6" y="145.7">5V</text>
<text x="180.7" y="145.7">CLOS_LIM</text>
<text x="204.6" y="145.7">5V</text>
<text x="32.1" y="151.3">5V</text>
<text x="242.9" y="152.8">CVC_COM</text>
<text x="22.4" y="159.8">RS485_TX</text>
<text x="114.8" y="161.3">5V</text>
<text x="242.9" y="157">CVC_OPEN</text>
<text x="22.4" y="162.7">RS485_RX</text>
<text x="22.4" y="165.5">HC_SET</text>
<text x="121.3" y="162.7">LCD_SDA</text>
<text x="121.3" y="165.5">LCD_SCL</text>
<text x="197.7" y="165.5">RL_COVC</text>
<text x="77.3" y="182.5">5V</text>
<text x="138.3" y="188.2">OPEN_LIM</text>
<text x="138.3" y="193.9">CLOS_LIM</text>
</g>
<g font-size="2.5" fill="#0e0e0e">
<text x="36.5" y="23.7">ESP1</text>
<text x="107.2" y="20.9">SW1</text>
<text x="161.5" y="22.4">RL1</text>
<text x="226.5" y="22.4">RL2</text>
<text x="14.7" y="25.2">TP1</text>
<text x="18.7" y="26.3" transform="rotate(-180 18.7 26.3)">TP</text>
<text x="102.7" y="29.4">R1</text>
<text x="143.9" y="26.6">D1</text>
<text x="143.9" y="29.4">SS14</text>
<text x="209" y="26.6">D2</text>
<text x="209" y="29.4">SS14</text>
<text x="14.7" y="30.9">1</text>
<text x="102.7" y="32.3">1k</text>
<text x="107.2" y="32.3">SW2</text>
<text x="102.7" y="40.8">R4</text>
<text x="143.7" y="39.4">R2</text>
<text x="158.9" y="40.5">Q1</text>
<text x="161.5" y="36.5">Relay 10A</text>
<text x="208.7" y="39.4">R3</text>
<text x="224" y="40.5">Q2</text>
<text x="226.5" y="36.5">Relay 10A</text>
<text x="102.7" y="43.6">1k</text>
<text x="107.2" y="43.6">SW3</text>
<text x="143.7" y="45">1k</text>
<text x="158.9" y="43.3">Q2SC1815</text>
<text x="208.7" y="45">1k</text>
<text x="224" y="43.3">Q2SC1815</text>
<text x="102.7" y="52.1">R5</text>
<text x="102.7" y="54.9">1k</text>
<text x="107.2" y="54.9">SW4</text>
<text x="102.7" y="63.5">R6</text>
<text x="226.5" y="64.9">RL3</text>
<text x="36.5" y="72">ESP32 NodeMCU</text>
<text x="102.7" y="66.3">1k</text>
<text x="107.2" y="66.3">SW5</text>
<text x="209" y="69.1">D3</text>
<text x="209" y="72">SS14</text>
<text x="102.7" y="77.6">1k</text>
<text x="102.7" y="74.8">R7</text>
<text x="107.2" y="77.6">SW6</text>
<text x="159.2" y="77.6">R8</text>
<text x="181.8" y="77.6">R9</text>
<text x="159.2" y="80.5">10k</text>
<text x="166.6" y="80.5">U1</text>
<text x="181.8" y="80.5">100</text>
<text x="208.7" y="81.9">R10</text>
<text x="224" y="83">Q3</text>
<text x="226.5" y="79">Relay 10A</text>
<text x="28" y="85">R12</text>
<text x="36.5" y="89">LD1</text>
<text x="102.7" y="89">1k</text>
<text x="102.7" y="86.1">R11</text>
<text x="208.7" y="87.5">1k</text>
<text x="224" y="85.9">Q2SC1815</text>
<text x="28" y="90.1">330</text>
<text x="159" y="93.8">PC817</text>
<text x="28" y="99.2">R13</text>
<text x="28" y="104.3">330</text>
<text x="36.5" y="103.2">LD2</text>
<text x="127" y="103.2">P1</text>
<text x="226.5" y="107.4">RL4</text>
<text x="209" y="111.7">D4</text>
<text x="36.5" y="118.7">M1</text>
<text x="76.1" y="118.7">RS1</text>
<text x="209" y="114.5">SS14</text>
<text x="90.2" y="124.4">GX12-3</text>
<text x="208.7" y="124.4">R14</text>
<text x="224" y="125.6">Q4</text>
<text x="226.5" y="121.6">Relay 10A</text>
<text x="208.7" y="130.1">1k</text>
<text x="224" y="128.4">Q2SC1815</text>
<text x="36.5" y="135.8">SCM TTL to RS485</text>
<text x="124.2" y="137.2">Relay Output</text>
<text x="159.2" y="137.2">10k</text>
<text x="159.2" y="134.3">R15</text>
<text x="166.6" y="137.2">U2</text>
<text x="181.8" y="137.2">100</text>
<text x="181.8" y="134.3">R16</text>
<text x="76.1" y="138.6">RS485 Connector</text>
<text x="226.5" y="147.1">RL5</text>
<text x="42.1" y="151.3">u3</text>
<text x="138.3" y="154.2">P2</text>
<text x="159" y="150.5">PC817</text>
<text x="209" y="151.3">D5</text>
<text x="209" y="154.2">SS14</text>
<text x="102.7" y="159.8">4.7k</text>
<text x="102.7" y="157">R17</text>
<text x="111.1" y="159.8">4.7k</text>
<text x="111.1" y="157">R18</text>
<text x="226.5" y="161.3">Relay 10A</text>
<text x="208.7" y="164.1">R19</text>
<text x="224" y="165.3">Q5</text>
<text x="42.1" y="171.2">HC-11</text>
<text x="138.3" y="171.2">LCD 20x4</text>
<text x="208.7" y="169.8">1k</text>
<text x="224" y="168.1">Q2SC1815</text>
<text x="16.7" y="181.1">G1</text>
<text x="16.9" y="185.4">GX12-2</text>
<text x="53.5" y="182.5">M2</text>
<text x="155.2" y="185.4">P3</text>
<text x="89.7" y="191.6">C1</text>
<text x="112.3" y="191.6">C2</text>
<text x="53.5" y="196.7">LM2596 Module</text>
<text x="89.7" y="194.4">10uF</text>
<text x="101" y="192.7">C3</text>
<text x="101" y="195.6">104</text>
<text x="112.3" y="194.4">10uF</text>
<text x="123.6" y="192.7">C4</text>
<text x="123.6" y="195.6">104</text>
<text x="16.7" y="198.2">12VDC</text>
<text x="155.2" y="202.4">Cover Limit</text>
</g>
<g font-size="1.5" fill="#0e0e0e">
<text x="159.3" y="83.2">4</text>
<text x="178.7" y="83.2">1</text>
<text x="159.1" y="88.6">3</text>
<text x="178.6" y="89.2">2</text>
<text x="159.3" y="140">4</text>
<text x="178.7" y="140">1</text>
<text x="159.1" y="145.3">3</text>
<text x="178.6" y="145.9">2</text>
</g>
<g font-size="1" fill="#0e0e0e">
<text x="103" y="23.8">1</text>
<text x="114" y="23.8">2</text>
<text x="103" y="35.1">1</text>
<text x="114" y="35.1">2</text>
<text x="103" y="46.5">1</text>
<text x="114" y="46.5">2</text>
<text x="103" y="57.8">1</text>
<text x="114" y="57.8">2</text>
<text x="103" y="69.2">1</text>
<text x="114" y="69.2">2</text>
<text x="103" y="80.5">1</text>
<text x="114" y="80.5">2</text>
</g>
</svg>
